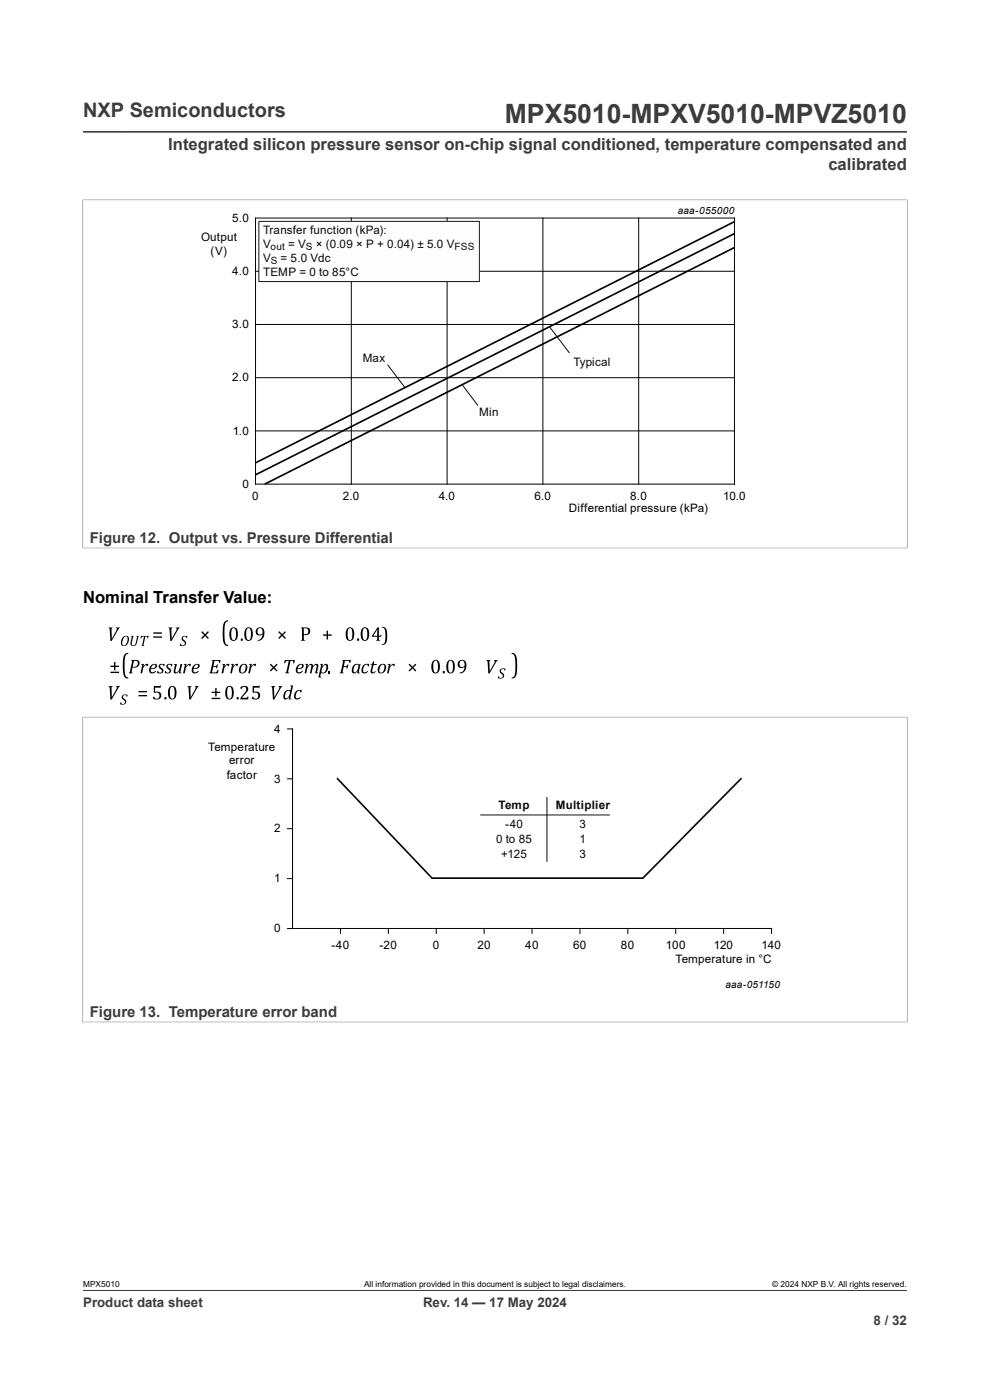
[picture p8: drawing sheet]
<svg xmlns="http://www.w3.org/2000/svg" width="210mm" height="297mm" viewBox="0 0 210 297" stroke-linecap="round" stroke-linejoin="round" font-family="sans-serif">
<path d="M17.6 28h174.8M17.5 42.4h175M17.6 42.3v74M192.4 42.3v74M17.5 116.3h175" fill="none" stroke="#3c3c3c" stroke-width=".21"/>
<path d="M54.2 46.3h101.6v56.4h-101.6zM54.2 57.5h101.6M74.5 46.3v56.4M94.8 46.3v56.4M115.2 46.3v56.4M135.5 46.3v56.4M54.2 68.8h101.6M54.2 80.1h101.6M54.2 91.4h101.6" fill="none" stroke="#000" stroke-width=".21"/>
<path d="M155.8 52.5l-99.6 50.2M155.8 49.6l-101.6 51.1M155.8 47l-101.6 51.2" fill="none" stroke="#000" stroke-width=".35"/>
<path d="M54.9 47h46.8v12.7h-46.8z" fill="#fefefe"/>
<path d="M54.9 47h46.8v12.7h-46.8z" fill="none" stroke="#191819" stroke-width=".21"/>
<path d="M82.2 77.3l3.7 4.9M116.6 69.4l4.5 5.8M98.1 81.6l3.3 4.4" fill="none" stroke="#090909" stroke-width=".21"/>
<path d="M120.4 75h9.1v3.5h-9.1z" fill="#fefefe"/>
<g fill="#000">
<path d="M23.1 133.1h.8l-.2 .4v2l.9-1.7a.48 .48 0 0 0 0-.7h.9l-1.8 2.9h-.3l-.1-2.5zM27.8 134.9h.6l-.4 1.3a.47 .47 0 0 0 .3 .8 .47 .47 0 0 0 .5-.7l.3-1.1-.2-.3h.6l-.4 1.4a.71 .71 0 0 1-.8 .8 .71 .71 0 0 1-.6-1l.2-.9zM29.9 134.9h1.6l-.1 .6h-.1l-.1-.4-.4-.1-.3 1.7 .1 .3h-.6l.2-.2 .3-1.8-.3 .1-.4 .3zM35.7 133.1h.9l-.2 .4v2l.9-1.7a.48 .48 0 0 0 0-.7h.8l-1.7 2.9h-.3l-.1-2.5zM38.7 135l.5-.1 .6 .1-.1 .4h-.2a.39 .39 0 0 0-.6-.2 .39 .39 0 0 0 .2 .6 .68 .68 0 0 1 .3 1 .68 .68 0 0 1-1 .2h-.3l.1-.5h.2a.43 .43 0 0 0 .7 .2 .43 .43 0 0 0-.2-.7 .59 .59 0 0 1-.2-1zM42.7 134.1l.2-.2 .6 .6 .6-.6 .2 .2-.6 .6 .6 .6-.2 .2-.6-.6-.6 .6-.2-.2 .6-.6zM47.7 131.9l.7-.3v.2a.78 .78 0 0 0-.7 1l-.1 2.4a1.7 1.7 0 0 0 .6 1.6h.2v.3a1.31 1.31 0 0 1-1.1-1.7l-.1-1.5a3.4 3.4 0 0 1 .5-2zM59 134.1l.2-.2 .6 .6 .7-.6 .2 .2-.7 .6 .7 .6-.2 .2-.7-.6-.6 .6-.2-.2 .6-.6zM69.3 133.8h.3v.8h.7v.3h-.7v.8h-.3v-.8h-.8v-.3h.8zM81 133a1.16 1.16 0 0 1 1.1 1.5 2.15 2.15 0 0 1-.5 2.2l-.6 .1v-.1a.84 .84 0 0 0 .7-1.2v-1.1a.91 .91 0 0 0-.7-1.3zM108.5 138.5a1.31 1.31 0 0 1 1.2 1.7v1.4a2.07 2.07 0 0 1-.9 2.3l-.3 .1v-.3a.77 .77 0 0 0 .8-1v-2.3a1.67 1.67 0 0 0-.6-1.6l-.2-.1zM23.1 145.5h.8l-.2 .4v2l.9-1.6a.48 .48 0 0 0 0-.8h.9l-1.8 2.9h-.3l-.1-2.4z"/>
<path d="M26 147.5l.5-.2 .6 .1-.1 .4h-.2a.39 .39 0 0 0-.6-.2 .39 .39 0 0 0 .2 .7 .68 .68 0 0 1 .3 .9 .68 .68 0 0 1-.9 .3l-.3-.1v-.4h.2a.43 .43 0 0 0 .7 .2 .43 .43 0 0 0-.2-.7 .59 .59 0 0 1-.2-1zM26.5 138.8l.7-.3v.2a.78 .78 0 0 0-.7 1l-.1 2.4a1.7 1.7 0 0 0 .6 1.6h.2v.3a1.31 1.31 0 0 1-1.1-1.7v-1.5a3.4 3.4 0 0 1 .4-2zM29.9 140.9l.7-.1-.2 .5a1.02 1.02 0 0 1 1.1-.4l-.1 .4-.3-.1a.54 .54 0 0 0-.7 .6l-.3 1h-.3l.3-1.7zM33.8 141l.5-.2 .6 .1-.1 .4h-.1a.37 .37 0 0 0-.4-.3 .37 .37 0 0 0-.4 .3 .37 .37 0 0 0 .4 .4 .66 .66 0 0 1 .3 .9 .66 .66 0 0 1-1 .2h-.3l.1-.5h.2a.4 .4 0 0 0 .4 .4 .4 .4 0 0 0 .4-.3 .4 .4 0 0 0-.4-.5 .58 .58 0 0 1-.2-.9zM35.5 141l.5-.2 .6 .1-.1 .4h-.2a.37 .37 0 0 0-.4-.3 .37 .37 0 0 0-.3 .3 .37 .37 0 0 0 .3 .4 .66 .66 0 0 1 .3 .9 .66 .66 0 0 1-1 .2h-.3l.1-.5h.2a.4 .4 0 0 0 .4 .4 .4 .4 0 0 0 .4-.3 .4 .4 0 0 0-.4-.5 .58 .58 0 0 1-.1-.9zM36.9 140.9h.6l-.3 1.1a.35 .35 0 0 0 .1 .6 .35 .35 0 0 0 .5-.3l.5-1.4h.3l-.3 1.6 .2 .3h-.6l.1-.5a.61 .61 0 0 1-.5 .5 .61 .61 0 0 1-.7-.4l.3-1.3zM39 140.9l.6-.1-.1 .5a1.02 1.02 0 0 1 1-.4l-.1 .4-.2-.1a.54 .54 0 0 0-.8 .6l-.2 1h-.4l.4-1.7zM39.8 145.5h.8l-.2 .4v2l1-1.6a.48 .48 0 0 0-.1-.8h.9l-1.8 2.9h-.3l-.1-2.4zM44.9 140h1.9l-.1 .6h-.2l-.2-.4h-.8l-.2 1.1h.5l.4-.3-.2 .8h-.1l-.1-.3h-.6l-.2 1.2 .8-.1 .4-.5h.2l-.2 .7h-1.8l.2-.3 .5-2.1zM47.1 140.9l.7-.1-.2 .5a1.02 1.02 0 0 1 1.1-.4l-.1 .4-.3-.1a.54 .54 0 0 0-.7 .6l-.3 1h-.3l.3-1.7zM49 140.9l.6-.1-.1 .5a1.02 1.02 0 0 1 1-.4l-.1 .4-.2-.1a.54 .54 0 0 0-.8 .6l-.2 1h-.4l.4-1.7zM52.8 140.9l.6-.1-.1 .5a1.02 1.02 0 0 1 1-.4l-.1 .4-.2-.1a.54 .54 0 0 0-.8 .6l-.2 1h-.3l.3-1.7z"/>
<path d="M57.2 141l.2-.2 .7 .6 .6-.6 .2 .2-.6 .6 .6 .6-.2 .3-.6-.7-.7 .7-.2-.3 .7-.6zM57.5 145.5h.9l-.3 .4 .1 2 .9-1.6a.48 .48 0 0 0 0-.8h.8l-1.7 2.9h-.3l-.2-2.4zM60.4 140h2.2l-.2 .7h-.2a.35 .35 0 0 0-.3-.5h-.3l-.5 2.3 .2 .3h-.8l.2-.3 .6-2.3h-.5l-.3 .5h-.2zM62.8 146.6l.6-.2h.6l-.1 .5h-.2v-.2a.44 .44 0 0 0-.5-.2 .44 .44 0 0 0-.3 .5l-.2 .8a.42 .42 0 0 0 .4 .4 .42 .42 0 0 0 .4-.2l.2-.1 .1 .1a.77 .77 0 0 1-1.1 .3 .77 .77 0 0 1-.2-1.1zM64.8 140.9l.6-.1-.2 .6a.85 .85 0 0 1 1.1-.5l.1 .4a.58 .58 0 0 1 .5-.4 .58 .58 0 0 1 .6 .4l-.2 1a.24 .24 0 0 0 0 .3 .24 .24 0 0 0 .2 .1l-.7 .1 .3-1a.37 .37 0 0 0 .1-.5 .37 .37 0 0 0-.4-.2l-.5 .7-.2 1h-.4l.3-1a.43 .43 0 0 0-.3-.7l-.5 .5-.2 1.2h-.4l.4-1.6zM69.6 142.4h.4v.4h-.4zM72.6 140h1.8l-.1 .6h-.2l-.1-.4h-.8l-.3 1.1h.6l.2-.3h.2l-.2 .9h-.2l-.1-.4h-.5l-.2 1.1 .2 .2h-.9l.3-.3 .4-2.1zM77.1 141.1l.6-.3 .6 .1-.1 .5h-.2v-.3a.44 .44 0 0 0-.5-.1 .44 .44 0 0 0-.3 .4l-.2 .9a.42 .42 0 0 0 .4 .4 .42 .42 0 0 0 .4-.2l.2-.2 .1 .2a.77 .77 0 0 1-1.1 .3 .77 .77 0 0 1-.2-1.1zM79.1 140.4h.3l-.1 .5h.6v.2h-.7l-.2 .8a.4 .4 0 0 0-.1 .4 .4 .4 0 0 0 .4 .3l.3-.3 .1 .2a.56 .56 0 0 1-.7 .4 .56 .56 0 0 1-.4-.8l.3-1-.3-.1 .3-.2zM82.3 140.9l.6-.1-.2 .5a1.02 1.02 0 0 1 1.1-.4l-.1 .4-.3-.1a.54 .54 0 0 0-.7 .6l-.2 1h-.4l.4-1.7zM86.7 141l.2-.2 .6 .6 .6-.6 .2 .2-.6 .6 .6 .6-.2 .3-.6-.7-.6 .7-.2-.3 .6-.6zM103.2 140h.9l-.3 .4 .1 2 .9-1.7a.48 .48 0 0 0 0-.7h.8l-1.8 2.9h-.2l-.2-2.5z"/>
<path d="M106.2 142l.5-.2 .5 .1-.1 .4h-.1a.39 .39 0 0 0-.7-.2 .39 .39 0 0 0 .3 .6 .68 .68 0 0 1 .2 1 .68 .68 0 0 1-.9 .2h-.3l.1-.5h.2a.43 .43 0 0 0 .7 .2 .43 .43 0 0 0-.3-.7 .59 .59 0 0 1-.1-.9z"/>
<path d="M26.1 135.2a.76 .76 0 0 1 1.1-.2 .76 .76 0 0 1 .1 1.1 .88 .88 0 0 1-.6 .9 .88 .88 0 0 1-1-.4v-.8zM26.3 135.2l-.1 .1a1.48 1.48 0 0 0-.1 1.6 1.2 1.2 0 0 0 .9-1.7l-.3-.2z"/>
<path d="M32.5 134.2h1.8v.2h-1.8zM32.5 135h1.8v.3h-1.8z"/>
<path d="M49 133.3a.88 .88 0 0 1 1.1-.1 .88 .88 0 0 1 .3 1 1.27 1.27 0 0 1-1.1 1.7 1.98 1.98 0 0 1-.5-2.3zM49.3 133.3l-.2 .8a2.05 2.05 0 0 0 .3 1.7h.2a1.48 1.48 0 0 0 .4-1.8 .53 .53 0 0 0-.1-.6 .53 .53 0 0 0-.6-.1zM51.1 135.5h.4v.4h-.4zM52.2 133.3a.88 .88 0 0 1 1-.1 .88 .88 0 0 1 .4 1 1.27 1.27 0 0 1-1.2 1.7 1.98 1.98 0 0 1-.4-2.3zM52.5 133.3l-.3 .8a2.05 2.05 0 0 0 .4 1.7h.1a1.48 1.48 0 0 0 .5-1.8 .53 .53 0 0 0-.1-.6 .53 .53 0 0 0-.6-.1zM54.5 133.4a.96 .96 0 0 1 1.1-.2 .96 .96 0 0 1 .5 1 1.54 1.54 0 0 1-1.3 1.8l-.1-.2a1.04 1.04 0 0 0 1-1.2 .86 .86 0 0 1-1.3 0 .86 .86 0 0 1 .1-1.2zM54.8 133.4a.66 .66 0 0 0-.2 .9 .66 .66 0 0 0 1 .1l.1-.2a.64 .64 0 0 0-.1-.7 .64 .64 0 0 0-.8-.1z"/>
<path d="M63.8 133.1h1a.85 .85 0 0 1 1 1 .85 .85 0 0 1-1.2 .6h-.2l.1 .8 .2 .4h-.9l.3-.5v-2zM64.4 133.3v1.3a.68 .68 0 0 0 1-.7 .68 .68 0 0 0-1-.6z"/>
<path d="M73.7 133.3a.88 .88 0 0 1 1-.1 .88 .88 0 0 1 .4 1 1.27 1.27 0 0 1-1.2 1.7 1.98 1.98 0 0 1-.4-2.3zM74 133.3l-.3 .8a2.05 2.05 0 0 0 .4 1.7h.1a1.48 1.48 0 0 0 .5-1.8 .53 .53 0 0 0-.1-.6 .53 .53 0 0 0-.6-.1zM75.8 135.5h.4v.4h-.4zM76.9 133.3a.88 .88 0 0 1 1-.1 .88 .88 0 0 1 .4 1 1.27 1.27 0 0 1-1.2 1.7 1.98 1.98 0 0 1-.4-2.3zM77.2 133.3l-.3 .8a2.05 2.05 0 0 0 .4 1.7h.1a1.48 1.48 0 0 0 .5-1.8 .53 .53 0 0 0-.1-.6 .53 .53 0 0 0-.6-.1zM80.1 133.1h.3v1.8l.5-.3v.5h-.5v.6l.2 .2h-.8l.2-.3v-.5h-1.1zM80 133.6l-.8 1.3h.8z"/>
<path d="M23.4 141.2h.8v-.7h.3v.7h.8v.3h-.8v.7h-.3v-.7h-.8zM23.4 142.5h1.9v.3h-1.9z"/>
<path d="M27.8 140h.9a.81 .81 0 0 1 .9 .8 .81 .81 0 0 1-.9 .8h-.6l-.2 1 .2 .2h-.8l.2-.3 .5-2.1zM28.4 140.2l-.3 1.3a.72 .72 0 0 0 1-.3 .72 .72 0 0 0-.2-1z"/>
<path d="M29.4 146.6h1.8v.3h-1.8zM29.4 147.4h1.8v.3h-1.8z"/>
<path d="M32.6 145.5h1.2l.3-.1v.5h-1.2v.9a.89 .89 0 0 1 1.3 .7 .89 .89 0 0 1-1.2 .9l-.5-.1v-.5h.2a.59 .59 0 0 0 .9 .3 .59 .59 0 0 0 .1-.9 .79 .79 0 0 0-.9-.2l-.2-.1zM34.9 147.9h.4v.5h-.4zM36 145.7a.88 .88 0 0 1 1-.1 .88 .88 0 0 1 .4 1 1.27 1.27 0 0 1-1.2 1.8 1.98 1.98 0 0 1-.4-2.4zM36.3 145.8l-.3 .8a2.05 2.05 0 0 0 .4 1.6h.1a1.48 1.48 0 0 0 .5-1.7 .53 .53 0 0 0-.1-.6 .53 .53 0 0 0-.6-.1z"/>
<path d="M32.1 141.1a.75 .75 0 0 1 1.2 .1l-.3 .6-1 .1a.49 .49 0 0 0 .2 .7 .49 .49 0 0 0 .6-.2l.2-.1 .1 .1a.83 .83 0 0 1-1.2 .4 .83 .83 0 0 1-.1-1.3zM32.3 141.2l-.3 .6 .5-.1a.35 .35 0 0 0 .4-.2 .35 .35 0 0 0-.1-.4 .35 .35 0 0 0-.5 .1z"/>
<path d="M41.1 141.1a.75 .75 0 0 1 1.3 .1l-.4 .6-1 .1a.49 .49 0 0 0 .2 .7 .49 .49 0 0 0 .7-.2l.1-.1 .2 .1a.83 .83 0 0 1-1.2 .4 .83 .83 0 0 1-.2-1.3zM41.4 141.2l-.3 .6 .4-.1a.35 .35 0 0 0 .5-.2 .35 .35 0 0 0-.2-.4 .35 .35 0 0 0-.4 .1z"/>
<path d="M44.9 146.7h.8v-.7h.3v.7h.7v.3h-.7v.7h-.3v-.7h-.8zM44.9 148h1.8v.3h-1.8z"/>
<path d="M48.2 145.7a.88 .88 0 0 1 1-.1 .88 .88 0 0 1 .4 1 1.27 1.27 0 0 1-1.2 1.8 1.98 1.98 0 0 1-.4-2.4zM48.4 145.8l-.2 .8a2.05 2.05 0 0 0 .3 1.6h.2a1.48 1.48 0 0 0 .5-1.7 .53 .53 0 0 0-.2-.6 .53 .53 0 0 0-.6-.1zM50.2 147.9h.4v.5h-.4zM51 145.7a.93 .93 0 0 1 1-.2 .93 .93 0 0 1 .6 .9l-1.2 1.6h.9l.4-.2v.6h-1.7l1.2-1.9a.52 .52 0 0 0-.2-.8 .52 .52 0 0 0-.7 .4h-.3zM53.6 145.5h1.2l.3-.1v.5h-1.2v.9a.89 .89 0 0 1 1.3 .7 .89 .89 0 0 1-1.2 .9l-.5-.1v-.5h.2a.59 .59 0 0 0 .9 .3 .59 .59 0 0 0 .1-.9 .79 .79 0 0 0-.9-.2l-.2-.1z"/>
<path d="M51.1 141.1a.82 .82 0 0 1 1.1-.2 .82 .82 0 0 1 .2 1.2 .86 .86 0 0 1-.9 .8 .86 .86 0 0 1-.8-.7zM51.4 141.2a1.33 1.33 0 0 0-.2 1.5 1.1 1.1 0 0 0 .8-1.6l-.2-.1z"/>
<path d="M61.5 145.4h.7l-.6 2.6 .2 .4h-.6l.2-.6a.79 .79 0 0 1-1.2 .4 1.2 1.2 0 0 1 .1-1.3 1.2 1.2 0 0 1 1.3-.4l.2-.8zM60.8 146.7l-.2 .4a.73 .73 0 0 0 .2 1l.6-.7a.51 .51 0 0 0-.3-.9z"/>
<path d="M63.2 141.1a.75 .75 0 0 1 1.2 .1l-.3 .6-1 .1a.49 .49 0 0 0 .2 .7 .49 .49 0 0 0 .6-.2l.2-.1 .1 .1a.83 .83 0 0 1-1.2 .4 .83 .83 0 0 1-.1-1.3zM63.4 141.2l-.3 .6 .5-.1a.35 .35 0 0 0 .5-.2 .35 .35 0 0 0-.2-.4 .35 .35 0 0 0-.5 .1z"/>
<path d="M67.9 140.9l.6-.1-.1 .6a.62 .62 0 0 1 .6-.6 .62 .62 0 0 1 .6 .7l-.1 .4a1.02 1.02 0 0 1-1.4 .8l-.1 .8 .2 .2h-.7l.6-2.4zM68.7 141.2l-.5 1a.44 .44 0 0 0 .4 .5 .44 .44 0 0 0 .5-.5v-.1a.8 .8 0 0 0-.1-1z"/>
<path d="M75 141.1a.9 .9 0 0 1 1.2-.1l.3-.1-.4 1.6 .2 .3h-.6l.2-.5a.79 .79 0 0 1-1.2 .4 1.47 1.47 0 0 1 .3-1.6zM75.3 141.2l-.2 .3a.73 .73 0 0 0 .2 1.1 1.24 1.24 0 0 0 .6-1.6z"/>
<path d="M80.5 141.1a.82 .82 0 0 1 1.2-.2 .82 .82 0 0 1 .1 1.2 .86 .86 0 0 1-.8 .8 .86 .86 0 0 1-.9-.7zM80.8 141.2a1.33 1.33 0 0 0-.1 1.5 1.1 1.1 0 0 0 .8-1.6l-.3-.1z"/>
<path d="M91.9 140.2a.88 .88 0 0 1 1-.1 .88 .88 0 0 1 .4 1 1.27 1.27 0 0 1-1.2 1.7 1.98 1.98 0 0 1-.4-2.3zM92.2 140.2l-.3 .8a2.05 2.05 0 0 0 .4 1.7h.1a1.48 1.48 0 0 0 .5-1.8 .53 .53 0 0 0-.2-.6 .53 .53 0 0 0-.5-.1zM93.9 142.4h.4v.4h-.4zM95.1 140.2a.88 .88 0 0 1 1-.1 .88 .88 0 0 1 .4 1 1.27 1.27 0 0 1-1.2 1.7 1.98 1.98 0 0 1-.4-2.3zM95.3 140.2l-.2 .8a2.05 2.05 0 0 0 .3 1.7h.2a1.48 1.48 0 0 0 .5-1.8 .53 .53 0 0 0-.2-.6 .53 .53 0 0 0-.6-.1zM97.3 140.3a.96 .96 0 0 1 1.2-.2 .96 .96 0 0 1 .4 1 1.54 1.54 0 0 1-1.3 1.8l-.1-.2a1.04 1.04 0 0 0 1-1.2 .86 .86 0 0 1-1.2 0 .86 .86 0 0 1 0-1.2zM97.7 140.3a.66 .66 0 0 0-.2 .9 .66 .66 0 0 0 .9 .1l.2-.2a.64 .64 0 0 0-.2-.7 .64 .64 0 0 0-.7-.1z"/>
</g>
<path d="M17.5 152.1h175M17.6 152.1v64.8M192.4 152.1v64.8M17.5 216.8h175M17.6 273.8h174.8" fill="none" stroke="#3c3c3c" stroke-width=".21"/>
<g fill="none" stroke="#000" stroke-width=".21">
<path d="M61 154.6h1.1v42.4h101.6v1M61 175.8h1.1M61 165.2h1.1M61 186.4h1.1M61 197h1.1M72.2 197v1M82.4 197v1M92.5 197v1M102.7 197v1M112.9 197v1M123 197v1M133.2 197v1"/>
<path d="M143.3 197v1M153.5 197v1"/>
</g>
<path d="M101.9 172.9h27.5M116 169.1v13.7" fill="none" stroke="#090909" stroke-width=".21"/>
<path d="M71.5 165.1l20.1 21.2h44.8l20.9-21.2" fill="none" stroke="#090909" stroke-width=".35"/>
<text font-size="5.6" fill="#3c3c3c" x="107.1" y="26">MPX5010-MPXV5010-MPVZ5010</text>
<text font-size="4.2" fill="#3c3c3c" x="17.6" y="24.8">NXP Semiconductors</text>
<g font-size="3.5" fill="#3c3c3c">
<text x="35.7" y="31.8">Integrated silicon pressure sensor on-chip signal conditioned, temperature compensated and</text>
<text x="175.7" y="36">calibrated</text>
</g>
<text font-size="3.5" x="17.6" y="127.8">Nominal Transfer Value:</text>
<g font-size="3.2" fill="#3c3c3c">
<text x="19" y="115.1">Figure 12. Output vs. Pressure Differential</text>
<text x="19" y="215.7">Figure 13. Temperature error band</text>
</g>
<g font-size="2.8" fill="#3c3c3c">
<text x="17.6" y="277.3">Product data sheet</text>
<text x="89.7" y="277.3">Rev. 14 — 17 May 2024</text>
<text x="185.3" y="281">8 / 32</text>
</g>
<g font-size="2.5">
<text x="49.2" y="47.1">5.0</text>
<text x="42.6" y="51.2">Output</text>
<text x="44.7" y="54.2">(V)</text>
<text x="49.2" y="58.4">4.0</text>
<text x="49.2" y="69.6">3.0</text>
<text x="49.2" y="80.9">2.0</text>
<text x="49.4" y="92.2">1.0</text>
<text x="51.4" y="103.5">0</text>
<text x="53.5" y="106.1">0</text>
<text x="72.7" y="106.1">2.0</text>
<text x="93.1" y="106.1">4.0</text>
<text x="113.4" y="106.1">6.0</text>
<text x="133.7" y="106.1">8.0</text>
<text x="153.4" y="106.1">10.0</text>
<text x="120.7" y="108.6">Differential pressure (kPa)</text>
<text x="58.2" y="155.5">4</text>
<text x="44.1" y="159.3">Temperature</text>
<text x="48.1" y="165.2">factor</text>
<text x="48.6" y="162.2">error</text>
<text x="58.2" y="166.1">3</text>
<text x="58.2" y="176.6">2</text>
<text x="58.2" y="187.2">1</text>
<text x="58.2" y="197.8">0</text>
<text x="70.3" y="201.4">-40</text>
<text x="80.5" y="201.4">-20</text>
<text x="91.8" y="201.4">0</text>
<text x="101.3" y="201.4">20</text>
<text x="111.4" y="201.4">40</text>
<text x="121.6" y="201.4">60</text>
<text x="131.7" y="201.4">80</text>
<text x="141.2" y="201.4">100</text>
<text x="151.4" y="201.4">120</text>
<text x="161.6" y="201.4">140</text>
<text x="143.3" y="204.3">Temperature in °C</text>
</g>
<g font-size="2.5" fill="#090909">
<text x="55.8" y="49.6">Transfer function</text>
<text x="55.8" y="52.6">V</text>
<text x="61.1" y="52.6">= V</text>
<text x="67" y="52.6">× (0.09</text>
<text x="75.4" y="49.6">(kPa):</text>
<text x="75.5" y="52.6">× P + 0.04) ± 5.0 V</text>
<text x="55.8" y="55.6">V</text>
<text x="55.8" y="58.5">TEMP = 0 to 85°C</text>
<text x="59.5" y="55.6">= 5.0 Vdc</text>
<text x="76.9" y="76.7">Max</text>
<text x="121.6" y="77.6">Typical</text>
<text x="101.6" y="88.2">Min</text>
<text x="105.7" y="171.7">Temp</text>
<text x="117.9" y="171.7">Multiplier</text>
<text x="105.2" y="178.9">0 to 85</text>
<text x="107.1" y="175.7">-40</text>
<text x="122.9" y="175.7">3</text>
<text x="122.9" y="178.9">1</text>
<text x="106.3" y="182.1">+125</text>
<text x="122.9" y="182.1">3</text>
</g>
<g font-size="2.1">
<text x="143.8" y="45.4">aaa-055000</text>
<text x="153.9" y="209.6">aaa-051150</text>
</g>
<g font-size="2.1" fill="#090909">
<text x="57.4" y="53.1">out</text>
<text x="64.9" y="53.1">S</text>
<text x="96.4" y="53.1">FSS</text>
<text x="57.4" y="56.1">S</text>
</g>
<g font-size="1.8">
<text x="17.6" y="273.1">MPX5010</text>
<text x="77.2" y="273.1">All information provided in this document is subject to legal disclaimers.</text>
<text x="163.8" y="273.1">© 2024 NXP B.V. All rights reserved.</text>
</g>
</svg>
